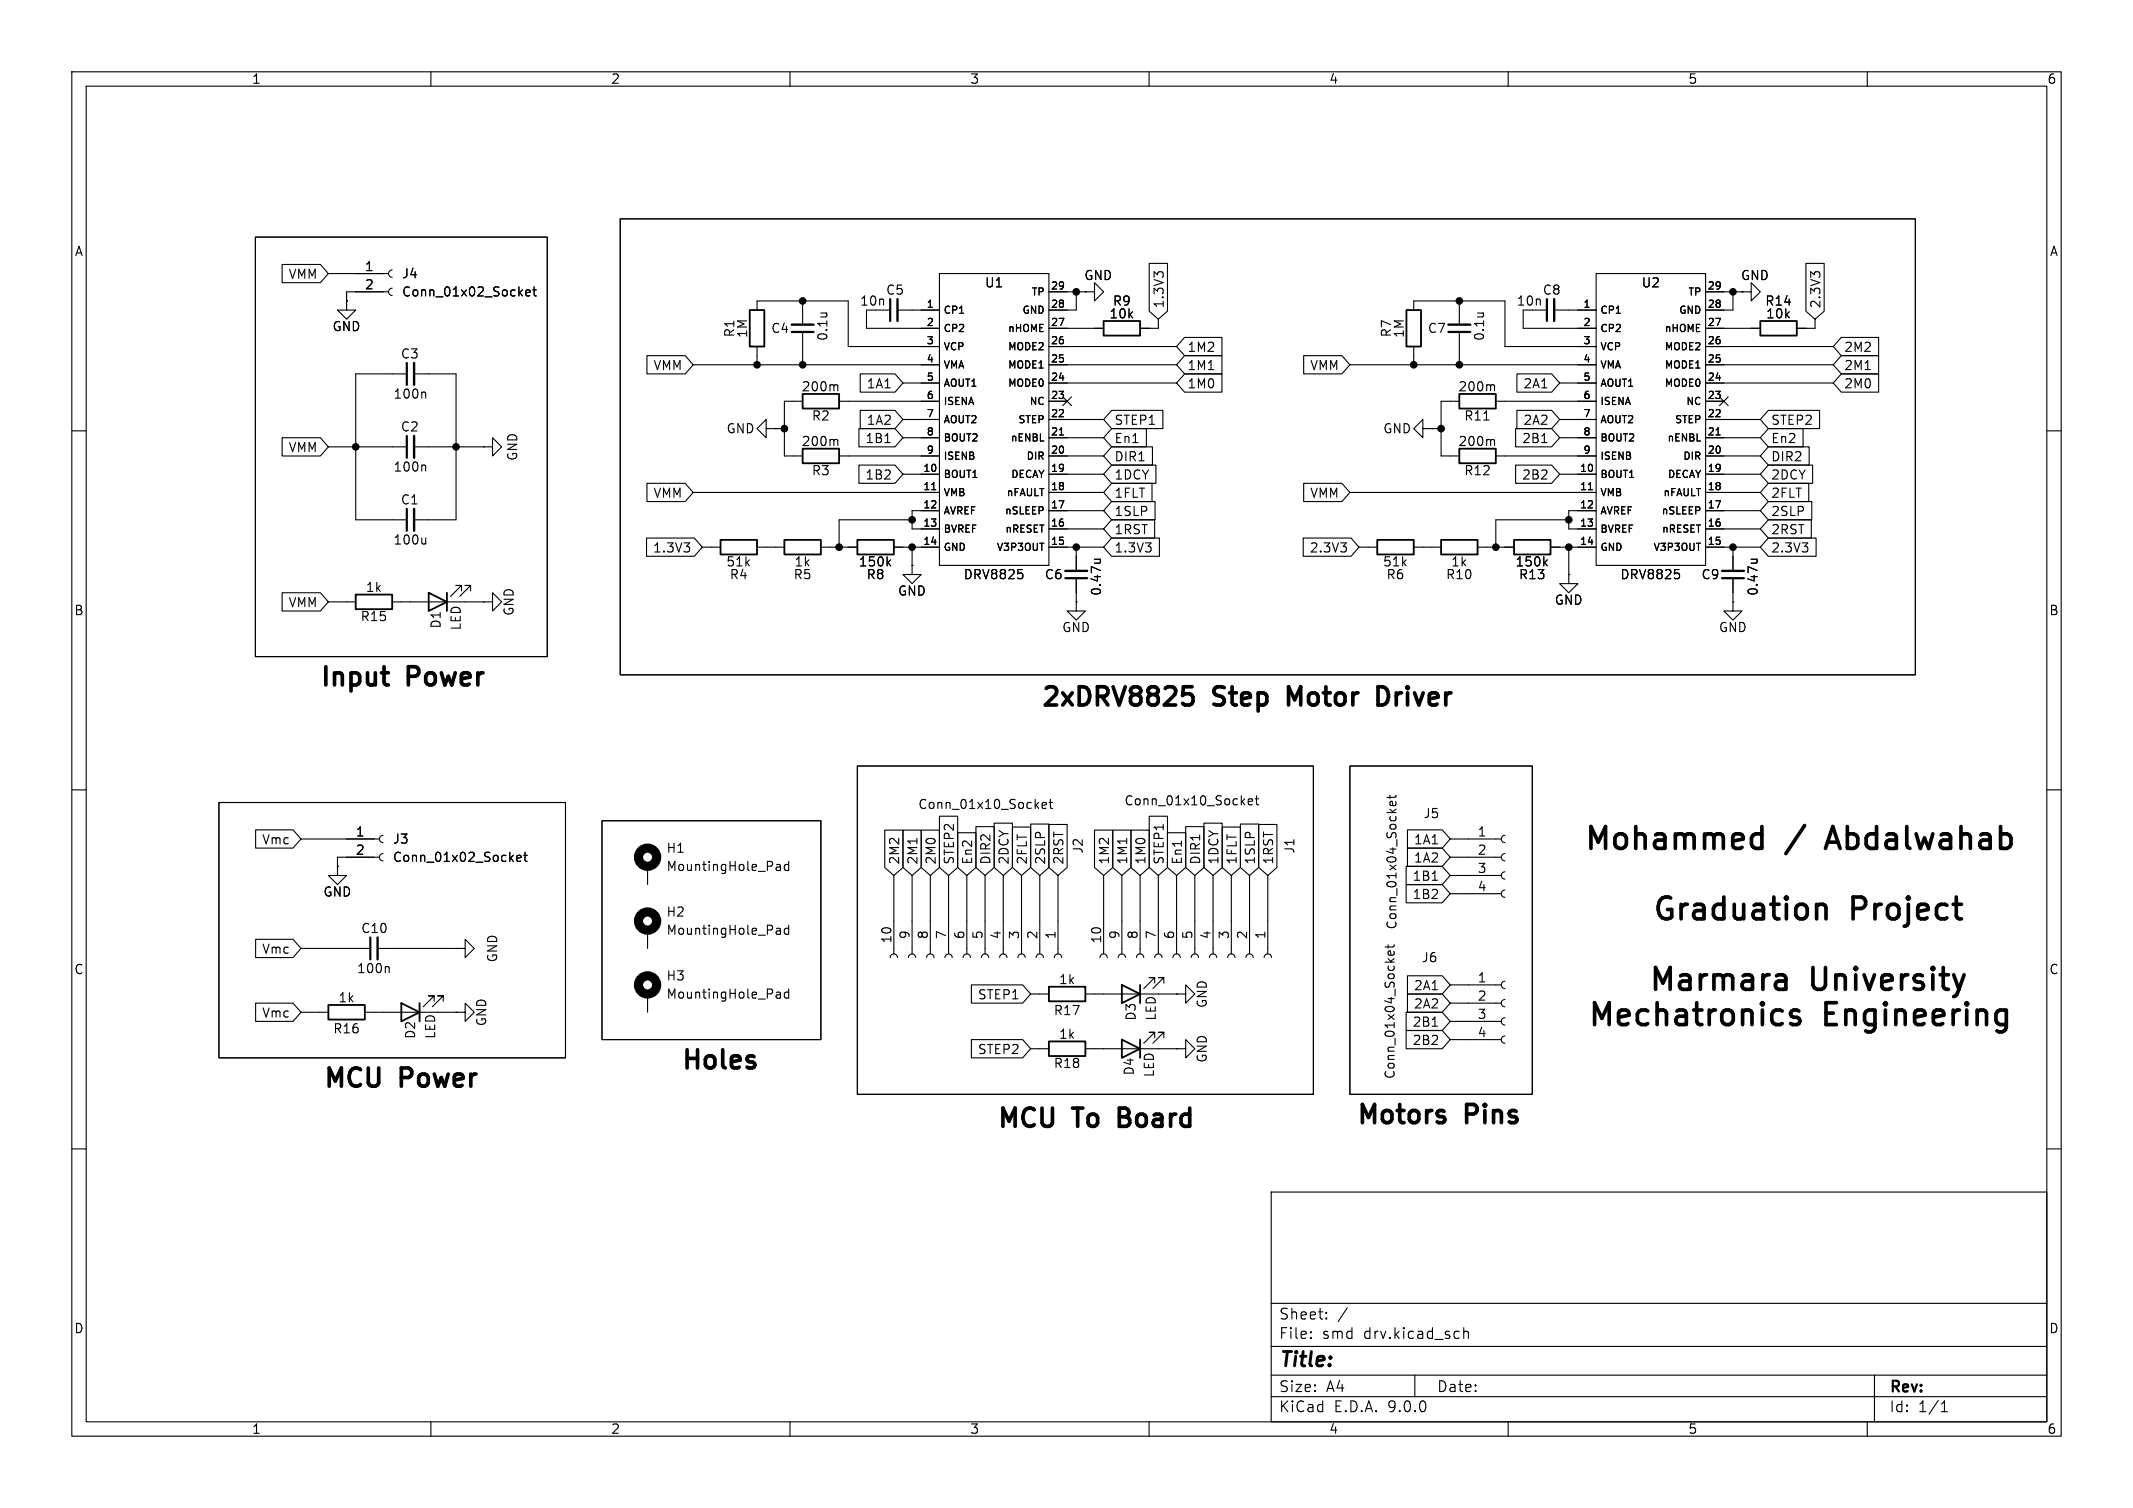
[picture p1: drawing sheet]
<svg xmlns="http://www.w3.org/2000/svg" width="297mm" height="210mm" viewBox="0 0 297 210" stroke-linecap="round" stroke-linejoin="round" font-family="sans-serif">
<g fill="none" stroke="#000" stroke-width=".15">
<path d="M10 10h277v190h-277zM12 12h273v186h-273zM60 10v2M110 10v2M160 10v2M210 10v2M260 10v2M35.6 33h40.6v58.4h-40.6zM39.3 36.8h5.3l1.1 1.3-1.1 1.3h-5.3zM45.7 38.1h8.4M54.6 37.6a.51 .51 0 0 0-.5 .5 .51 .51 0 0 0 .5 .5M74.4 39.9v1.1v.2h.3"/>
<path d="M86.4 30.5h180.3v63.5h-180.3zM130.8 38.1h15.2v40.6h-15.2zM160 36.7h2.6v6.6l-1.3 1.2-1.3-1.2zM222.2 38.1h15.3v40.6h-15.3zM251.5 36.7h2.5v6.6l-1.3 1.2-1.2-1.2zM48.3 41.9v1.3h1.2l-1.2 1.3-1.3-1.3h1.3M48.3 41.9h.1M54.1 40.6h-5.8v1.3M54.6 40.1a.51 .51 0 0 0-.5 .5 .51 .51 0 0 0 .5 .5M56.6 52.1h-7.1v20.3h7.1M57.7 52.1h5.8v20.3h-5.8M59.1 54.6l.2 .2v.6"/>
<path d="M73.2 40.8l.6-.1v-.3h-.4l-.2 .2 .1 .6h.5M74.2 40.4h.5M90.1 49.5h5.3l1.1 1.3-1.1 1.3h-5.3zM96.5 50.8h34.3M105.4 43.2v-1.3h12.7v6.4h12.7M105.4 48.3v2.5M106.7 59.7v-1.3l-1.3 1.3 1.3 1.3v-1.3h1.2M107.9 59.7h.1M107.9 59.7h1.3M111.8 55.9h-2.6v7.6h2.6M111.8 41.9v3.3M111.8 46.2v4.6"/>
<path d="M114.3 43.6h.8M115 43.6l.1 .1M116.3 53.6h.3l.1 .2v.6M116.8 55.9h14M119.6 59.7h5l1.1 1.3-1.1 1.2h-5zM119.8 57.1h4.8l1.1 1.3-1.1 1.3h-4.8zM119.8 52.1h4.8l1.1 1.2-1.1 1.3h-4.8zM120.6 43.2v2.5h10.2M121.9 43.2h2.1M125 43.2h5.8M125.7 53.3h5.1M125.7 58.4h5.1"/>
<path d="M146 45.7h7.7M146 48.3h17.8M146 50.8h17.8M146 53.3h17.8M146 55.9h2.6M146 58.4h7.7M146 40.6h5.1M148 55.3l1.2 1.2M149.2 55.3l-1.2 1.2M149.9 40.6v2.6h-3.9M151.1 40.6h1.3v-1.2l1.3 1.2-1.3 1.3v-1.3M151.1 40.6h.1"/>
<path d="M154.8 59.7h4.8v2.5h-4.8l-1.1-1.2zM154.8 57.1h7.1v2.6h-7.1l-1.1-1.3zM161.3 44.5v1.2h-2.6M164.9 47h5.2v2.5h-5.2l-1.1-1.2zM164.9 49.5h5.2v2.6h-5.2l-1.1-1.3zM164.9 52.1h5.2v2.5h-5.2l-1.1-1.3zM168.3 51.5h.7M181.5 49.5h5.3l1.2 1.3-1.2 1.3h-5.3zM188 50.8h34.2M196.8 43.2v-1.3h12.7v6.4h12.7M196.8 48.3v2.5M198.1 59.7v-1.3l-1.3 1.3 1.3 1.3v-1.3h1.3"/>
<path d="M199.4 59.7h.1M199.4 59.7h1.3M203.2 55.9h-2.5v7.6h2.5M203.2 41.9v3.3M203.2 46.2v4.6M205.7 43.6h.9M206.5 43.6v.1M206.6 58.5h.7M207.7 53.6h.3l.1 .2v.6M208.3 55.9h13.9M211 59.7h5.1l1.1 1.3-1.1 1.2h-5.1zM211.2 57.1h4.9l1.1 1.3-1.1 1.3h-4.9z"/>
<path d="M211.2 52.1h4.9l1.1 1.2-1.1 1.3h-4.9zM212.1 43.2v2.5h10.1M213.4 43.2h2M216.4 43.2h5.8M217.2 53.3h5M217.2 58.4h5M237.5 45.7h7.6M237.5 48.3h17.8M237.5 50.8h17.8M237.5 53.3h17.8M237.5 55.9h2.5M237.5 58.4h7.6"/>
<path d="M237.5 40.6h5.1M239.4 55.3l1.2 1.2M240.6 55.3l-1.2 1.2M241.3 40.6v2.6h-3.8M242.6 40.6h1.2v-1.2l1.3 1.2-1.3 1.3v-1.3M242.6 40.6h.1M246.2 57.1h7.2v2.6h-7.2l-1.1-1.3zM246.2 59.7h4.9v2.5h-4.9l-1.1-1.2zM252.7 44.5v1.2h-2.5M256.4 49.5h5.2v2.6h-5.2l-1.1-1.3zM256.4 47h5.2v2.5h-5.2l-1.1-1.2zM256.4 52.1h5.2v2.5h-5.2l-1.1-1.3z"/>
<path d="M259.7 51.5h.7M10 60h2M39.3 61h5.3l1.1 1.2-1.1 1.3h-5.3zM45.7 62.2h10.9M57.7 62.2h9.6M59.1 64.8l.2 .1v.7M59.3 74.9v.9M59.3 75.6l-.2 .2M67.3 62.2h1.3v-1.2l1.2 1.2-1.2 1.3v-1.3M67.3 62.2h.1M90 74.9h6.7l1.1 1.3-1.1 1.3h-6.7zM90.1 67.3h5.3l1.1 1.3-1.1 1.3h-5.3z"/>
<path d="M95.2 75.6h.8l-.4 .5M96 76.2v.5M96.5 68.6h34.3M97.8 76.2h2.5M105.4 76.2h3.8M114.3 76.2h5.1M116.3 61.2l.3 .1 .1 .1v.6M116.8 63.5h14M119.6 64.8h5l1.1 1.2-1.1 1.3h-5zM123.2 61.6h.8M123.6 78.3l.4 .5M124 78l-.5 .4"/>
<path d="M124.5 76.2h6.3M125.7 61h5.1M125.7 66h5.1M127 78.7v1.3h1.3l-1.3 1.3-1.3-1.3h1.3M127 78.7h.1M127 72.4h-10.2v3.8M127 76.2v2.5M129.7 68.2h.6M130.8 71.1h-3.8v2.6h3.8M141.8 79.3h.6M142.3 79.9l.1 .1v.3l-.1 .2M146 76.2h7.7"/>
<path d="M146 61h7.7M146 63.5h7.7M146 66h7.7M146 68.6h7.7M146 71.1h7.7M146 73.7h7.7M147.5 60.6h.6M149.9 76.2v3.3M152.4 77.9h.8M153.1 77.9l.1 .3M154.8 67.3h5.6v2.6h-5.6l-1.1-1.3zM154.8 69.8h6v2.6h-6l-1.1-1.3z"/>
<path d="M154.8 64.8h6.2v2.5h-6.2l-1.1-1.3zM154.8 72.4h6v2.5h-6l-1.1-1.2zM154.8 62.2h5.7v2.6h-5.7l-1.1-1.3zM154.8 74.9h6.6v2.6h-6.6l-1.1-1.3zM181.5 74.9h6.6l1.1 1.3-1.1 1.3h-6.6zM181.5 67.3h5.3l1.2 1.3-1.2 1.3h-5.3zM186.7 75.6h.8l-.5 .5M187.4 76.2v.5M188 68.6h34.2M189.2 76.2h2.6M196.8 76.2h3.9M205.7 76.2h5.1"/>
<path d="M207.7 61.2l.3 .1 .1 .1v.6M208.3 63.5h13.9M211 64.8h5.1l1.1 1.2-1.1 1.3h-5.1zM214.7 61.6h.7M215.1 78.3l.3 .5M215.4 78l-.4 .4M215.9 76.2h6.3M217.2 61h5M217.2 66h5M218.4 72.4h-10.1v3.8M218.4 76.2v3.8M221.2 68.2h.5"/>
<path d="M222.2 71.1h-3.8v2.6h3.8M233.2 79.3h.6M233.7 79.9l.2 .1v.3l-.2 .2M237.5 76.2h7.6M237.5 61h7.6M237.5 63.5h7.6M237.5 66h7.6M237.5 68.6h7.6M237.5 71.1h7.6M237.5 73.7h7.6M239 60.6h.5M241.3 76.2v3.3"/>
<path d="M243.8 77.9h.9M244.6 77.9l.1 .3M246.2 74.9h6.7v2.6h-6.7l-1.1-1.3zM246.2 64.8h6.2v2.5h-6.2l-1.1-1.3zM246.2 69.8h6.1v2.6h-6.1l-1.1-1.3zM246.2 62.2h5.7v2.6h-5.7l-1.1-1.3zM246.2 67.3h5.6v2.6h-5.6l-1.1-1.3zM246.2 72.4h6v2.5h-6l-1.1-1.2zM285 60h2M39.3 82.5h5.3l1.1 1.3-1.1 1.3h-5.3zM45.7 83.8h3.8M54.6 83.8h12.7"/>
<path d="M64.3 82.3v-.8h-.8h.8l-1.6 1.6M65.5 82.3v-.8h-.7h.7l-1.5 1.6M67.3 83.8h1.3v-1.2l1.2 1.2-1.2 1.3v-1.3M67.3 83.8h.1M149.9 83.8v1.3h1.2l-1.2 1.3-1.3-1.3h1.3M149.9 83.8h.1M149.9 80.5v3.3M218.4 80v1.3h1.3l-1.3 1.3-1.2-1.3h1.2M218.4 80h.1M241.3 83.8v1.3h1.3l-1.3 1.3-1.3-1.3h1.3M241.3 83.8h.1M241.3 80.5v3.3"/>
<path d="M10 110h2M30.5 111.8h48.2v35.5h-48.2zM35.6 115.6h5.2l1.1 1.2-1.1 1.3h-5.2zM41.9 116.8h10.9M52.8 119.4h-5.8v1.3M53.3 116.3a.51 .51 0 0 0-.5 .5 .51 .51 0 0 0 .5 .5M53.3 118.9a.51 .51 0 0 0-.5 .5 .51 .51 0 0 0 .5 .5M72 119.5l.6-.1-.1-.2-.4-.1-.1 .2v.6h.5M72.9 119.1h.5M73.1 118.7v1.1l.1 .1 .2 .1M83.8 114.3h30.5v30.5h-30.5zM109.8 120v1.2"/>
<path d="M119.4 106.7h63.5v45.7h-63.5zM123.2 115.6h2.5v5.2l-1.2 1.1-1.3-1.1zM125.7 115.6h2.6v5.2l-1.3 1.1-1.3-1.1zM127.7 116.8v.7M128.3 115.6h2.5v5.2l-1.3 1.1-1.2-1.1zM130.8 113.7h2.6v7.1l-1.3 1.1-1.3-1.1zM133.3 116h2.6v4.8l-1.3 1.1-1.3-1.1zM135.9 115.1h2.5v5.7l-1.2 1.1-1.3-1.1zM138.4 114.6h2.6v6.2l-1.3 1.1-1.3-1.1zM141 115.2h2.5v5.6l-1.3 1.1-1.2-1.1zM143.5 114.8h2.6v6l-1.3 1.1-1.3-1.1zM145.1 112.2l.6-.2v-.2l-.4-.1-.2 .2 .1 .6h.5"/>
<path d="M146 114.8h2.6v6l-1.3 1.1-1.3-1.1zM146.1 111.7h.5M146.3 111.3v1.1v.1l.3 .1M152.4 115.6h2.5v5.2l-1.2 1.1-1.3-1.1zM154.9 115.6h2.6v5.2l-1.3 1.1-1.3-1.1zM156.9 116.8v.7M157.5 115.6h2.5v5.2l-1.3 1.1-1.2-1.1zM160 113.7h2.6v7.1l-1.3 1.1-1.3-1.1zM162.6 116h2.5v4.8l-1.3 1.1-1.2-1.1zM165.1 115.1h2.5v5.7l-1.2 1.1-1.3-1.1zM167.6 114.6h2.6v6.2l-1.3 1.1-1.3-1.1zM170.2 115.2h2.5v5.6l-1.3 1.1-1.2-1.1z"/>
<path d="M172.7 114.8h2.6v6l-1.3 1.1-1.3-1.1zM173.8 111.7l.6-.2v-.2l-.4-.1-.2 .2 .1 .6h.5M174.8 111.2h.5M175 110.8v1.1v.1l.3 .1M175.3 114.8h2.5v6l-1.3 1.1-1.2-1.1zM188 106.7h25.4v45.7h-25.4zM193.5 110.7v.5M194.3 111.6l.1 .4-.2 .2-.6-.1v-.5h.2l.2 .6M194.4 110.7l-.1 .3h-.1h-1.1M196 115.6h4.8l1.1 1.2-1.1 1.3h-4.8zM196 118.1h4.8l1.1 1.3-1.1 1.3h-4.8zM201.9 116.8h7.1"/>
<path d="M201.9 119.4h7.1M209.5 116.3a.51 .51 0 0 0-.5 .5 .51 .51 0 0 0 .5 .5M209.5 118.9a.51 .51 0 0 0-.5 .5 .51 .51 0 0 0 .5 .5M285 110h2M35.6 139.7h5.2l1.1 1.3-1.1 1.2h-5.2zM35.6 130.8h5.2l1.1 1.3-1.1 1.3h-5.2zM41.9 132.1h9.7M47 120.7v1.2h1.3l-1.3 1.3-1.3-1.3h1.3M47 120.7h.1M52.6 132.1h10.9M54 134.6l.2 .2v.7M60.5 139.4v-.7h-.8h.8l-1.6 1.5"/>
<path d="M61.7 139.4v-.7h-.7h.7l-1.5 1.5M63.5 132.1h1.3v-1.3l1.2 1.3-1.2 1.3v-1.3M63.5 132.1h.1M90.2 120.7v2.5M90.2 129.5v2.6M90.2 138.4v2.6M108.2 120.4h.4l.1 .8M108.2 129.3h.4l.1 .8M108.2 138.2h.4l.1 .8M108.7 138.9l-.5 .1M108.7 138.5h-.5M108.7 130.1h-.5"/>
<path d="M108.7 129.6h-.5M108.7 121.2h-.5M108.7 120.7h-.5M109.8 138.2h-.3l-.3 .2v.4l.1 .1h.5M109.8 128.8v1.3M109.8 137.7v1.3M109.8 120.4h-.3l-.3 .2v.4l.1 .2h.5M109.8 129.3h-.3l-.3 .2v.4l.1 .2h.5M124 133.4a.51 .51 0 0 1 .5-.6 .51 .51 0 0 1 .5 .6M124.5 121.9v10.9M126.5 133.4a.51 .51 0 0 1 .5-.6 .51 .51 0 0 1 .5 .6M127 121.9v10.9"/>
<path d="M129 133.4a.51 .51 0 0 1 .5-.6 .51 .51 0 0 1 .5 .6M129.5 121.9v10.9M131.6 133.4a.51 .51 0 0 1 .5-.6 .51 .51 0 0 1 .5 .6M132.1 121.9v10.9M134.1 133.4a.51 .51 0 0 1 .5-.6 .51 .51 0 0 1 .5 .6M134.6 121.9v10.9M135.3 137.2h7.1l1.1 1.2-1.1 1.3h-7.1zM136.7 133.4a.51 .51 0 0 1 .5-.6 .51 .51 0 0 1 .5 .6M137.2 121.9v10.9M139.2 133.4a.51 .51 0 0 1 .5-.6 .51 .51 0 0 1 .5 .6M139.7 121.9v10.9M141.7 133.4a.51 .51 0 0 1 .5-.6 .51 .51 0 0 1 .5 .6"/>
<path d="M142.2 121.9v10.9M143.5 138.4h2.5M144.3 133.4a.51 .51 0 0 1 .5-.6 .51 .51 0 0 1 .5 .6M144.8 121.9v10.9M146.8 133.4a.51 .51 0 0 1 .5-.6 .51 .51 0 0 1 .5 .6M147.3 121.9v10.9M151.1 138.4h12.7M153.2 133.4a.51 .51 0 0 1 .5-.6 .51 .51 0 0 1 .5 .6M153.7 121.9v10.9M155.7 133.4a.51 .51 0 0 1 .5-.6 .51 .51 0 0 1 .5 .6M156.2 121.9v10.9M158.2 133.4a.51 .51 0 0 1 .5-.6 .51 .51 0 0 1 .6 .6"/>
<path d="M158.7 121.9v10.9M160.8 136.9v-.8h-.8h.8l-1.5 1.6M160.8 133.4a.51 .51 0 0 1 .5-.6 .51 .51 0 0 1 .5 .6M161.3 121.9v10.9M162.1 136.9v-.8h-.8h.8l-1.6 1.6M163.3 133.4a.51 .51 0 0 1 .5-.6 .51 .51 0 0 1 .5 .6M163.8 138.4h1.3v-1.2l1.3 1.2-1.3 1.3v-1.3M163.8 138.4h.1M163.8 121.9v10.9M165.9 133.4a.51 .51 0 0 1 .5-.6 .51 .51 0 0 1 .5 .6M166.4 121.9v10.9M168.4 133.4a.51 .51 0 0 1 .5-.6 .51 .51 0 0 1 .5 .6"/>
<path d="M168.9 121.9v10.9M170.9 133.4a.51 .51 0 0 1 .5-.6 .51 .51 0 0 1 .6 .6M171.4 121.9v10.9M173.5 133.4a.51 .51 0 0 1 .5-.6 .51 .51 0 0 1 .5 .6M174 121.9v10.9M176 133.4a.51 .51 0 0 1 .5-.6 .51 .51 0 0 1 .5 .6M176.5 121.9v10.9M193.3 131.6v.5M194.1 132.5v.3l-.2 .2h-.6v-.5l.3-.1 .1 .6M194.1 131.6v.2l-.2 .1h-1M195.8 123.2h5l1.1 1.3-1.1 1.2h-5zM195.8 120.6h5l1.1 1.3-1.1 1.3h-5z"/>
<path d="M196 138.4h4.8l1.1 1.3-1.1 1.3h-4.8zM196 135.9h4.8l1.1 1.3-1.1 1.2h-4.8zM199.4 122.6h.8M201.9 121.9h7.1M201.9 124.5h7.1M201.9 137.2h7.1M201.9 139.7h7.1M209.5 121.4a.51 .51 0 0 0-.5 .5 .51 .51 0 0 0 .5 .5M209.5 124a.51 .51 0 0 0-.5 .5 .51 .51 0 0 0 .5 .5M209.5 136.7a.51 .51 0 0 0-.5 .5 .51 .51 0 0 0 .5 .5M209.5 139.2a.51 .51 0 0 0-.5 .5 .51 .51 0 0 0 .5 .5M41.9 141h3.8"/>
<path d="M50.8 141h12.7M63.5 141h1.3v-1.3l1.2 1.3-1.2 1.2v-1.2M63.5 141h.1M135.3 144.8h7.1l1.1 1.3-1.1 1.2h-7.1zM143.5 146.1h2.5M151.1 146.1h12.7M160.8 144.5v-.7h-.8h.8l-1.5 1.5M162.1 144.5v-.7h-.8h.8l-1.6 1.5M163.8 146.1h1.3v-1.3l1.3 1.3-1.3 1.2v-1.2M163.8 146.1h.1M195.8 143.5h5l1.1 1.3-1.1 1.3h-5zM195.8 141h5l1.1 1.2-1.1 1.3h-5z"/>
<path d="M199.4 142.9h.8M201.9 142.2h7.1M201.9 144.8h7.1M209.5 141.7a.51 .51 0 0 0-.5 .5 .51 .51 0 0 0 .5 .5M209.5 144.3a.51 .51 0 0 0-.5 .5 .51 .51 0 0 0 .5 .5M10 160h2M177 166h108v32h-108zM285 160h2M60 198v2M110 198v2M160 198v2M177 194.5h108"/>
<path d="M177 191.5h108M177 187.5h108M177 181.5h108M182.5 186.3h.1l-.1 .1M182.5 186.3v.1M182.5 185.5v.1M182.5 185.5h.1l-.1 .1M184.7 183.6v.1M184.7 183.6h-.1l.1 .1M184.7 182.8v.1M184.7 182.8h-.1l.1 .1M187.6 182.1l-1.3 2"/>
<path d="M197 191.5v3M203.8 184.9v1.5M203.8 185.5a.37 .37 0 0 1 .7 .1v.8M210 198v2M260 198v2M261 191.5v6.5M270.3 196.6h.9M270.3 195.5l.4-.4v1.5"/>
</g>
<g fill="none" stroke="#000" stroke-width=".25">
<path d="M104.4 43.2h2v5.1h-2zM111.8 54.9h5v2h-5zM153.7 44.7h5v2h-5zM195.8 43.2h2.1v5.1h-2.1zM203.2 54.9h5.1v2h-5.1zM245.1 44.7h5.1v2h-5.1zM100.3 75.2h5.1v2h-5.1zM109.2 75.2h5.1v2h-5.1zM111.8 62.5h5v2h-5zM119.4 75.2h5.1v2h-5.1zM191.8 75.2h5v2h-5zM200.7 75.2h5v2h-5z"/>
<path d="M203.2 62.5h5.1v2h-5.1zM210.8 75.2h5.1v2h-5.1zM49.5 82.8h5.1v2h-5.1zM59.7 82.6l2.5 1.2-2.5 1.3zM62.2 82.6v2.5M45.7 140h5.1v2h-5.1zM55.9 139.7l2.5 1.3-2.5 1.2zM58.4 139.7v2.5M146 137.4h5.1v2h-5.1zM156.2 137.2l2.5 1.2-2.5 1.3zM158.7 137.2v2.5M146 145h5.1v2.1h-5.1z"/>
<path d="M156.2 144.8l2.5 1.3-2.5 1.2zM158.7 144.8v2.5"/>
</g>
<path d="M56.6 50.5v3.1M110.2 46.2h3.1M124 41.7v3M201.7 46.2h3M215.4 41.7v3M56.6 60.7v3.1M56.6 70.9v3M148.3 80.5h3.1M239.8 80.5h3M51.6 130.6v3" fill="none" stroke="#000" stroke-width=".3"/>
<path d="M57.7 50.5v3.1M110.2 45.2h3.1M125 41.7v3M201.7 45.2h3M216.4 41.7v3M57.7 60.7v3.1M57.7 70.9v3M148.3 79.5h3.1M239.8 79.5h3M52.6 130.6v3" fill="none" stroke="#000" stroke-width=".33"/>
<g fill="none" stroke="#000" stroke-width="1.3">
<circle cx="90.2" cy="119.4" r="1.27"/>
<circle cx="90.2" cy="128.3" r="1.27"/>
<circle cx="90.2" cy="137.2" r="1.27"/>
</g>
<path d="M53.1 93.7h1M53.8 95.4h.3M164.8 95.6h1.2M165 96.6h.6l.4 .3 .1 .2v.6l-.2 .4-.3 .1h-.6M192.8 95.8l-.3-.2h-.6v2.6h.6l.3-.1M245 116.1l.3 .2M245.3 115.1v3.1M245.3 118l-.3 .2M249.5 141.5l1 .3 .1 .5-.1 .2-.3 .2h-.6l-.3-.2M249.5 140.8l.3-.1h.4l.3 .1" fill="none" stroke="#000" stroke-width=".51"/>
<g fill="#000" stroke="#000" stroke-width=".15">
<circle cx="105.4" cy="50.8" r=".46"/>
<circle cx="109.2" cy="59.7" r=".46"/>
<circle cx="111.8" cy="41.9" r=".46"/>
<circle cx="111.8" cy="50.8" r=".46"/>
<circle cx="149.9" cy="40.6" r=".46"/>
<circle cx="196.8" cy="50.8" r=".46"/>
<circle cx="200.7" cy="59.7" r=".46"/>
<circle cx="203.2" cy="41.9" r=".46"/>
<circle cx="203.2" cy="50.8" r=".46"/>
<circle cx="241.3" cy="40.6" r=".46"/>
<circle cx="49.5" cy="62.2" r=".46"/>
<circle cx="63.5" cy="62.2" r=".46"/>
<circle cx="116.8" cy="76.2" r=".46"/>
<circle cx="127" cy="72.4" r=".46"/>
<circle cx="127" cy="76.2" r=".46"/>
<circle cx="149.9" cy="76.2" r=".46"/>
<circle cx="208.3" cy="76.2" r=".46"/>
<circle cx="218.4" cy="76.2" r=".46"/>
<circle cx="218.4" cy="72.4" r=".46"/>
<circle cx="241.3" cy="76.2" r=".46"/>
</g>
<g font-size="4.2">
<text x="220.3" y="119.1">Mohammed</text>
<text x="248.8" y="119.1">/</text>
<text x="255.3" y="119.1">Abdalwahab</text>
<text x="230.8" y="128.9">Graduation</text>
<text x="258.7" y="128.9">Project</text>
<text x="220.8" y="143.6">Mechatronics</text>
<text x="230.3" y="138.7">Marmara</text>
<text x="253.1" y="138.7">University</text>
<text x="254" y="143.6">Engineering</text>
</g>
<g font-size="3.5">
<text x="44.3" y="96.3">Input</text>
<text x="56.8" y="96.3">Power</text>
<text x="144.7" y="99.1">2xDRV8825</text>
<text x="169" y="99.1">Step</text>
<text x="180.3" y="99.1">Motor</text>
<text x="193.8" y="99.1">Driver</text>
<text x="94.6" y="149.6">Holes</text>
<text x="44.7" y="152.2">MCU</text>
<text x="55.8" y="152.2">Power</text>
<text x="138.5" y="157.7">MCU</text>
<text x="149.6" y="157.7">To</text>
<text x="156.8" y="157.7">Board</text>
<text x="188.6" y="157.2">Motors</text>
<text x="204.1" y="157.2">Pins</text>
</g>
<text font-size="2.8" x="178" y="190.9">Title:</text>
<g font-size="2.1">
<text x="178" y="184">Sheet:</text>
<text x="178" y="186.7">File:</text>
<text x="184.1" y="186.7">smd</text>
<text x="190" y="186.7">drv.kicad_sch</text>
<text x="178" y="196.9">KiCad</text>
<text x="178" y="194.1">Size:</text>
<text x="184.7" y="194.1">A4</text>
<text x="185.7" y="196.9">E.D.A.</text>
<text x="193.3" y="196.9">9.0.0</text>
<text x="200" y="194.1">Date:</text>
<text x="263" y="194.3">Rev:</text>
<text x="263" y="196.9">Id:</text>
<text x="267.1" y="196.9">1/1</text>
</g>
<g font-size="1.8">
<text x="35" y="11.9">1</text>
<text x="85" y="11.9">2</text>
<text x="135" y="11.9">3</text>
<text x="185" y="11.9">4</text>
<text x="235" y="11.9">5</text>
<text x="285" y="11.9">6</text>
<text x="10.3" y="35.9">A</text>
<text x="285.3" y="35.9">A</text>
<text x="40.1" y="39.1">VMM</text>
<text x="50.7" y="37.8">1</text>
<text x="50.7" y="40.4">2</text>
<text x="55.9" y="39">J4</text>
<text x="55.9" y="41.5">Conn_01x02_Socket</text>
<text x="123.3" y="41.2">C5</text>
<text x="137.1" y="40.2">U1</text>
<text x="150.9" y="39.2">GND</text>
<text x="214.7" y="41.2">C8</text>
<text x="228.5" y="40.2">U2</text>
<text x="242.3" y="39.2">GND</text>
<text x="46.2" y="46.3">GND</text>
<text x="102.5" y="47.1" transform="rotate(-90 102.5 47.1)">R1</text>
<text x="104.2" y="47.2" transform="rotate(-90 104.2 47.2)">1M</text>
<text x="107.3" y="46.6">C4</text>
<text x="115.4" y="47.6" transform="rotate(-90 115.4 47.6)">0.1u</text>
<text x="119.7" y="42.8">10n</text>
<text x="154.4" y="44.6">10k</text>
<text x="154.9" y="42.8">R9</text>
<text x="162.2" y="43" transform="rotate(-90 162.2 43)">1.3V3</text>
<text x="193.9" y="47.1" transform="rotate(-90 193.9 47.1)">R7</text>
<text x="195.7" y="47.2" transform="rotate(-90 195.7 47.2)">1M</text>
<text x="198.7" y="46.6">C7</text>
<text x="206.9" y="47.6" transform="rotate(-90 206.9 47.6)">0.1u</text>
<text x="211.1" y="42.8">10n</text>
<text x="245.7" y="42.8">R14</text>
<text x="245.8" y="44.6">10k</text>
<text x="253.7" y="43" transform="rotate(-90 253.7 43)">2.3V3</text>
<text x="55.7" y="50.1">C3</text>
<text x="90.9" y="51.8">VMM</text>
<text x="165.3" y="49.2">1M2</text>
<text x="165.3" y="51.8">1M1</text>
<text x="182.3" y="51.8">VMM</text>
<text x="256.7" y="51.8">2M1</text>
<text x="256.7" y="49.2">2M2</text>
<text x="54.7" y="55.7">100n</text>
<text x="111.5" y="54.7">200m</text>
<text x="113" y="58.8">R2</text>
<text x="120.6" y="59.4">1A2</text>
<text x="120.6" y="54.3">1A1</text>
<text x="155.1" y="59.4">STEP1</text>
<text x="165.3" y="54.3">1M0</text>
<text x="203" y="54.7">200m</text>
<text x="203.8" y="58.8">R11</text>
<text x="212" y="59.4">2A2</text>
<text x="212" y="54.3">2A1</text>
<text x="246.5" y="59.4">STEP2</text>
<text x="256.7" y="54.3">2M0</text>
<text x="40.1" y="63.2">VMM</text>
<text x="54.7" y="65.9">100n</text>
<text x="55.7" y="60.3">C2</text>
<text x="72.2" y="64.3" transform="rotate(-90 72.2 64.3)">GND</text>
<text x="101.1" y="60.6">GND</text>
<text x="111.5" y="62.3">200m</text>
<text x="120.4" y="61.9">1B1</text>
<text x="155.1" y="61.9">En1</text>
<text x="155.1" y="64.5">DIR1</text>
<text x="192.5" y="60.6">GND</text>
<text x="203" y="62.3">200m</text>
<text x="211.8" y="61.9">2B1</text>
<text x="246.5" y="61.9">En2</text>
<text x="246.5" y="64.5">DIR2</text>
<text x="55.7" y="70.5">C1</text>
<text x="90.9" y="69.5">VMM</text>
<text x="113" y="66.4">R3</text>
<text x="120.4" y="67">1B2</text>
<text x="155.1" y="69.5">1FLT</text>
<text x="155.1" y="67">1DCY</text>
<text x="182.3" y="69.5">VMM</text>
<text x="203.8" y="66.4">R12</text>
<text x="211.8" y="67">2B2</text>
<text x="246.5" y="67">2DCY</text>
<text x="246.5" y="69.5">2FLT</text>
<text x="54.7" y="76">100u</text>
<text x="90.8" y="77.2">1.3V3</text>
<text x="155.1" y="72.1">1SLP</text>
<text x="155.1" y="74.6">1RST</text>
<text x="155.1" y="77.2">1.3V3</text>
<text x="182.3" y="77.2">2.3V3</text>
<text x="246.5" y="77.2">2.3V3</text>
<text x="246.5" y="72.1">2SLP</text>
<text x="246.5" y="74.6">2RST</text>
<text x="50.8" y="82.7">1k</text>
<text x="101" y="79.1">51k</text>
<text x="101.5" y="80.9">R4</text>
<text x="110.4" y="80.9">R5</text>
<text x="110.5" y="79.1">1k</text>
<text x="119.5" y="79.1">150k</text>
<text x="120.6" y="80.9">R8</text>
<text x="124.9" y="83.2">GND</text>
<text x="134.1" y="80.9">DRV8825</text>
<text x="145.4" y="80.9">C6</text>
<text x="153.5" y="83.1" transform="rotate(-90 153.5 83.1)">0.47u</text>
<text x="192.5" y="79.1">51k</text>
<text x="193" y="80.9">R6</text>
<text x="201.3" y="80.9">R10</text>
<text x="202" y="79.1">1k</text>
<text x="210.9" y="79.1">150k</text>
<text x="211.4" y="80.9">R13</text>
<text x="225.5" y="80.9">DRV8825</text>
<text x="236.8" y="80.9">C9</text>
<text x="245" y="83.1" transform="rotate(-90 245 83.1)">0.47u</text>
<text x="10.3" y="85.9">B</text>
<text x="40.1" y="84.8">VMM</text>
<text x="50.1" y="86.7">R15</text>
<text x="61.6" y="87.6" transform="rotate(-90 61.6 87.6)">D1</text>
<text x="64.4" y="87.9" transform="rotate(-90 64.4 87.9)">LED</text>
<text x="71.7" y="85.9" transform="rotate(-90 71.7 85.9)">GND</text>
<text x="147.8" y="88.2">GND</text>
<text x="216.4" y="84.4">GND</text>
<text x="239.2" y="88.2">GND</text>
<text x="285.3" y="85.9">B</text>
<text x="127.8" y="112.9">Conn_01x10_Socket</text>
<text x="156.5" y="112.4">Conn_01x10_Socket</text>
<text x="36.4" y="117.8">Vmc</text>
<text x="49.5" y="116.6">1</text>
<text x="49.5" y="119.1">2</text>
<text x="54.6" y="117.7">J3</text>
<text x="92.7" y="119">H1</text>
<text x="151" y="119" transform="rotate(-90 151 119)">J2</text>
<text x="180.4" y="119" transform="rotate(-90 180.4 119)">J1</text>
<text x="196.8" y="117.8">1A1</text>
<text x="198.1" y="114.1">J5</text>
<text x="205.7" y="116.6">1</text>
<text x="205.7" y="119.1">2</text>
<text x="44.9" y="125.1">GND</text>
<text x="54.6" y="120.2">Conn_01x02_Socket</text>
<text x="92.7" y="121.5">MountingHole_Pad</text>
<text x="125.4" y="120.5" transform="rotate(-90 125.4 120.5)">2M2</text>
<text x="128" y="120.5" transform="rotate(-90 128 120.5)">2M1</text>
<text x="130.5" y="120.5" transform="rotate(-90 130.5 120.5)">2M0</text>
<text x="133" y="120.5" transform="rotate(-90 133 120.5)">STEP2</text>
<text x="135.6" y="120.5" transform="rotate(-90 135.6 120.5)">En2</text>
<text x="138.1" y="120.5" transform="rotate(-90 138.1 120.5)">DIR2</text>
<text x="140.7" y="120.5" transform="rotate(-90 140.7 120.5)">2DCY</text>
<text x="143.2" y="120.5" transform="rotate(-90 143.2 120.5)">2FLT</text>
<text x="145.7" y="120.5" transform="rotate(-90 145.7 120.5)">2SLP</text>
<text x="148.3" y="120.5" transform="rotate(-90 148.3 120.5)">2RST</text>
<text x="154.6" y="120.5" transform="rotate(-90 154.6 120.5)">1M2</text>
<text x="157.2" y="120.5" transform="rotate(-90 157.2 120.5)">1M1</text>
<text x="159.7" y="120.5" transform="rotate(-90 159.7 120.5)">1M0</text>
<text x="162.2" y="120.5" transform="rotate(-90 162.2 120.5)">STEP1</text>
<text x="164.8" y="120.5" transform="rotate(-90 164.8 120.5)">En1</text>
<text x="167.3" y="120.5" transform="rotate(-90 167.3 120.5)">DIR1</text>
<text x="169.9" y="120.5" transform="rotate(-90 169.9 120.5)">1DCY</text>
<text x="172.4" y="120.5" transform="rotate(-90 172.4 120.5)">1FLT</text>
<text x="174.9" y="120.5" transform="rotate(-90 174.9 120.5)">1SLP</text>
<text x="177.5" y="120.5" transform="rotate(-90 177.5 120.5)">1RST</text>
<text x="196.6" y="125.4">1B2</text>
<text x="196.6" y="122.9">1B1</text>
<text x="196.8" y="120.3">1A2</text>
<text x="205.7" y="121.7">3</text>
<text x="205.7" y="124.2">4</text>
<text x="50.2" y="130.1">C10</text>
<text x="92.7" y="127.9">H2</text>
<text x="92.7" y="130.4">MountingHole_Pad</text>
<text x="124.2" y="131.5" transform="rotate(-90 124.2 131.5)">10</text>
<text x="126.7" y="130.9" transform="rotate(-90 126.7 130.9)">9</text>
<text x="129.3" y="130.9" transform="rotate(-90 129.3 130.9)">8</text>
<text x="131.8" y="130.9" transform="rotate(-90 131.8 130.9)">7</text>
<text x="134.4" y="130.9" transform="rotate(-90 134.4 130.9)">6</text>
<text x="136.9" y="130.9" transform="rotate(-90 136.9 130.9)">5</text>
<text x="139.4" y="130.9" transform="rotate(-90 139.4 130.9)">4</text>
<text x="142" y="130.9" transform="rotate(-90 142 130.9)">3</text>
<text x="144.5" y="130.9" transform="rotate(-90 144.5 130.9)">2</text>
<text x="147.1" y="130.9" transform="rotate(-90 147.1 130.9)">1</text>
<text x="153.4" y="131.5" transform="rotate(-90 153.4 131.5)">10</text>
<text x="156" y="130.9" transform="rotate(-90 156 130.9)">9</text>
<text x="158.5" y="130.9" transform="rotate(-90 158.5 130.9)">8</text>
<text x="161" y="130.9" transform="rotate(-90 161 130.9)">7</text>
<text x="163.6" y="130.9" transform="rotate(-90 163.6 130.9)">6</text>
<text x="166.1" y="130.9" transform="rotate(-90 166.1 130.9)">5</text>
<text x="168.7" y="130.9" transform="rotate(-90 168.7 130.9)">4</text>
<text x="171.2" y="130.9" transform="rotate(-90 171.2 130.9)">3</text>
<text x="173.7" y="130.9" transform="rotate(-90 173.7 130.9)">2</text>
<text x="176.3" y="130.9" transform="rotate(-90 176.3 130.9)">1</text>
<text x="194.7" y="129.5" transform="rotate(-90 194.7 129.5)">Conn_01x04_Socket</text>
<text x="10.3" y="135.9">C</text>
<text x="36.4" y="133">Vmc</text>
<text x="49.6" y="135.7">100n</text>
<text x="69.4" y="134.1" transform="rotate(-90 69.4 134.1)">GND</text>
<text x="92.7" y="136.8">H3</text>
<text x="147.4" y="137.3">1k</text>
<text x="197.9" y="134.2">J6</text>
<text x="205.7" y="136.9">1</text>
<text x="285.3" y="135.9">C</text>
<text x="36.4" y="141.9">Vmc</text>
<text x="47" y="139.8">1k</text>
<text x="67.9" y="143" transform="rotate(-90 67.9 143)">GND</text>
<text x="92.7" y="139.3">MountingHole_Pad</text>
<text x="136.1" y="139.4">STEP1</text>
<text x="146.6" y="141.6">R17</text>
<text x="158.3" y="142.2" transform="rotate(-90 158.3 142.2)">D3</text>
<text x="161.1" y="142.2" transform="rotate(-90 161.1 142.2)">LED</text>
<text x="168.2" y="140.5" transform="rotate(-90 168.2 140.5)">GND</text>
<text x="196.6" y="143.2">2B1</text>
<text x="196.8" y="140.7">2A2</text>
<text x="196.8" y="138.1">2A1</text>
<text x="205.7" y="139.4">2</text>
<text x="205.7" y="142">3</text>
<text x="46.3" y="144.1">R16</text>
<text x="58" y="144.8" transform="rotate(-90 58 144.8)">D2</text>
<text x="60.8" y="144.8" transform="rotate(-90 60.8 144.8)">LED</text>
<text x="136.1" y="147">STEP2</text>
<text x="146.6" y="148.9">R18</text>
<text x="147.4" y="144.9">1k</text>
<text x="158.1" y="149.9" transform="rotate(-90 158.1 149.9)">D4</text>
<text x="168.2" y="148.1" transform="rotate(-90 168.2 148.1)">GND</text>
<text x="196.6" y="145.7">2B2</text>
<text x="205.7" y="144.5">4</text>
<text x="160.9" y="150.1" transform="rotate(-90 160.9 150.1)">LED</text>
<text x="194.4" y="150.4" transform="rotate(-90 194.4 150.4)">Conn_01x04_Socket</text>
<text x="10.3" y="185.9">D</text>
<text x="285.3" y="185.9">D</text>
<text x="35" y="199.9">1</text>
<text x="85" y="199.9">2</text>
<text x="135" y="199.9">3</text>
<text x="185" y="199.9">4</text>
<text x="235" y="199.9">5</text>
<text x="285" y="199.9">6</text>
</g>
<g font-size="1.4">
<text x="143.5" y="41.4">TP</text>
<text x="146.2" y="40.4">29</text>
<text x="235" y="41.4">TP</text>
<text x="237.7" y="40.4">29</text>
<text x="128.9" y="42.9">1</text>
<text x="128.9" y="45.5">2</text>
<text x="131.3" y="43.9">CP1</text>
<text x="131.3" y="46.4">CP2</text>
<text x="140.2" y="46.4">nHOME</text>
<text x="142.2" y="43.9">GND</text>
<text x="146.2" y="42.9">28</text>
<text x="146.2" y="45.5">27</text>
<text x="220.4" y="42.9">1</text>
<text x="220.4" y="45.5">2</text>
<text x="222.8" y="43.9">CP1</text>
<text x="222.8" y="46.4">CP2</text>
<text x="231.7" y="46.4">nHOME</text>
<text x="233.7" y="43.9">GND</text>
<text x="237.7" y="42.9">28</text>
<text x="237.7" y="45.5">27</text>
<text x="128.9" y="48">3</text>
<text x="128.9" y="50.5">4</text>
<text x="128.9" y="53.1">5</text>
<text x="131.3" y="49">VCP</text>
<text x="131.3" y="51.5">VMA</text>
<text x="140.2" y="49">MODE2</text>
<text x="140.2" y="51.5">MODE1</text>
<text x="146.2" y="48">26</text>
<text x="146.2" y="50.5">25</text>
<text x="146.2" y="53.1">24</text>
<text x="220.4" y="48">3</text>
<text x="220.4" y="50.5">4</text>
<text x="220.4" y="53.1">5</text>
<text x="222.8" y="49">VCP</text>
<text x="222.8" y="51.5">VMA</text>
<text x="231.7" y="49">MODE2</text>
<text x="231.7" y="51.5">MODE1</text>
<text x="237.7" y="48">26</text>
<text x="237.7" y="50.5">25</text>
<text x="237.7" y="53.1">24</text>
<text x="128.9" y="55.6">6</text>
<text x="128.9" y="58.2">7</text>
<text x="131.3" y="54.1">AOUT1</text>
<text x="131.3" y="56.6">ISENA</text>
<text x="131.3" y="59.1">AOUT2</text>
<text x="140.2" y="54.1">MODE0</text>
<text x="141.7" y="59.1">STEP</text>
<text x="143.2" y="56.6">NC</text>
<text x="146.2" y="55.6">23</text>
<text x="146.2" y="58.2">22</text>
<text x="220.4" y="55.6">6</text>
<text x="220.4" y="58.2">7</text>
<text x="222.8" y="54.1">AOUT1</text>
<text x="222.8" y="56.6">ISENA</text>
<text x="222.8" y="59.1">AOUT2</text>
<text x="231.7" y="54.1">MODE0</text>
<text x="233.1" y="59.1">STEP</text>
<text x="234.7" y="56.6">NC</text>
<text x="237.7" y="55.6">23</text>
<text x="237.7" y="58.2">22</text>
<text x="128.5" y="65.8">10</text>
<text x="128.9" y="60.7">8</text>
<text x="128.9" y="63.2">9</text>
<text x="131.3" y="61.7">BOUT2</text>
<text x="131.3" y="64.2">ISENB</text>
<text x="140.6" y="61.7">nENBL</text>
<text x="142.8" y="64.2">DIR</text>
<text x="146.2" y="60.7">21</text>
<text x="146.2" y="63.2">20</text>
<text x="146.2" y="65.8">19</text>
<text x="219.9" y="65.8">10</text>
<text x="220.4" y="60.7">8</text>
<text x="220.4" y="63.2">9</text>
<text x="222.8" y="61.7">BOUT2</text>
<text x="222.8" y="64.2">ISENB</text>
<text x="232.1" y="61.7">nENBL</text>
<text x="234.2" y="64.2">DIR</text>
<text x="237.7" y="60.7">21</text>
<text x="237.7" y="63.2">20</text>
<text x="237.7" y="65.8">19</text>
<text x="128.5" y="68.3">11</text>
<text x="128.5" y="70.9">12</text>
<text x="131.3" y="66.8">BOUT1</text>
<text x="131.3" y="69.3">VMB</text>
<text x="131.3" y="71.8">AVREF</text>
<text x="139.8" y="71.8">nSLEEP</text>
<text x="140" y="69.3">nFAULT</text>
<text x="140.7" y="66.8">DECAY</text>
<text x="146.2" y="68.3">18</text>
<text x="146.2" y="70.9">17</text>
<text x="219.9" y="68.3">11</text>
<text x="219.9" y="70.9">12</text>
<text x="222.8" y="66.8">BOUT1</text>
<text x="222.8" y="69.3">VMB</text>
<text x="222.8" y="71.8">AVREF</text>
<text x="231.2" y="71.8">nSLEEP</text>
<text x="231.5" y="69.3">nFAULT</text>
<text x="232.1" y="66.8">DECAY</text>
<text x="237.7" y="68.3">18</text>
<text x="237.7" y="70.9">17</text>
<text x="128.5" y="73.4">13</text>
<text x="128.5" y="75.9">14</text>
<text x="131.3" y="74.4">BVREF</text>
<text x="131.3" y="76.9">GND</text>
<text x="138.7" y="76.9">V3P3OUT</text>
<text x="139.9" y="74.4">nRESET</text>
<text x="146.2" y="73.4">16</text>
<text x="146.2" y="75.9">15</text>
<text x="219.9" y="73.4">13</text>
<text x="219.9" y="75.9">14</text>
<text x="222.8" y="74.4">BVREF</text>
<text x="222.8" y="76.9">GND</text>
<text x="230.1" y="76.9">V3P3OUT</text>
<text x="231.3" y="74.4">nRESET</text>
<text x="237.7" y="73.4">16</text>
<text x="237.7" y="75.9">15</text>
</g>
</svg>
